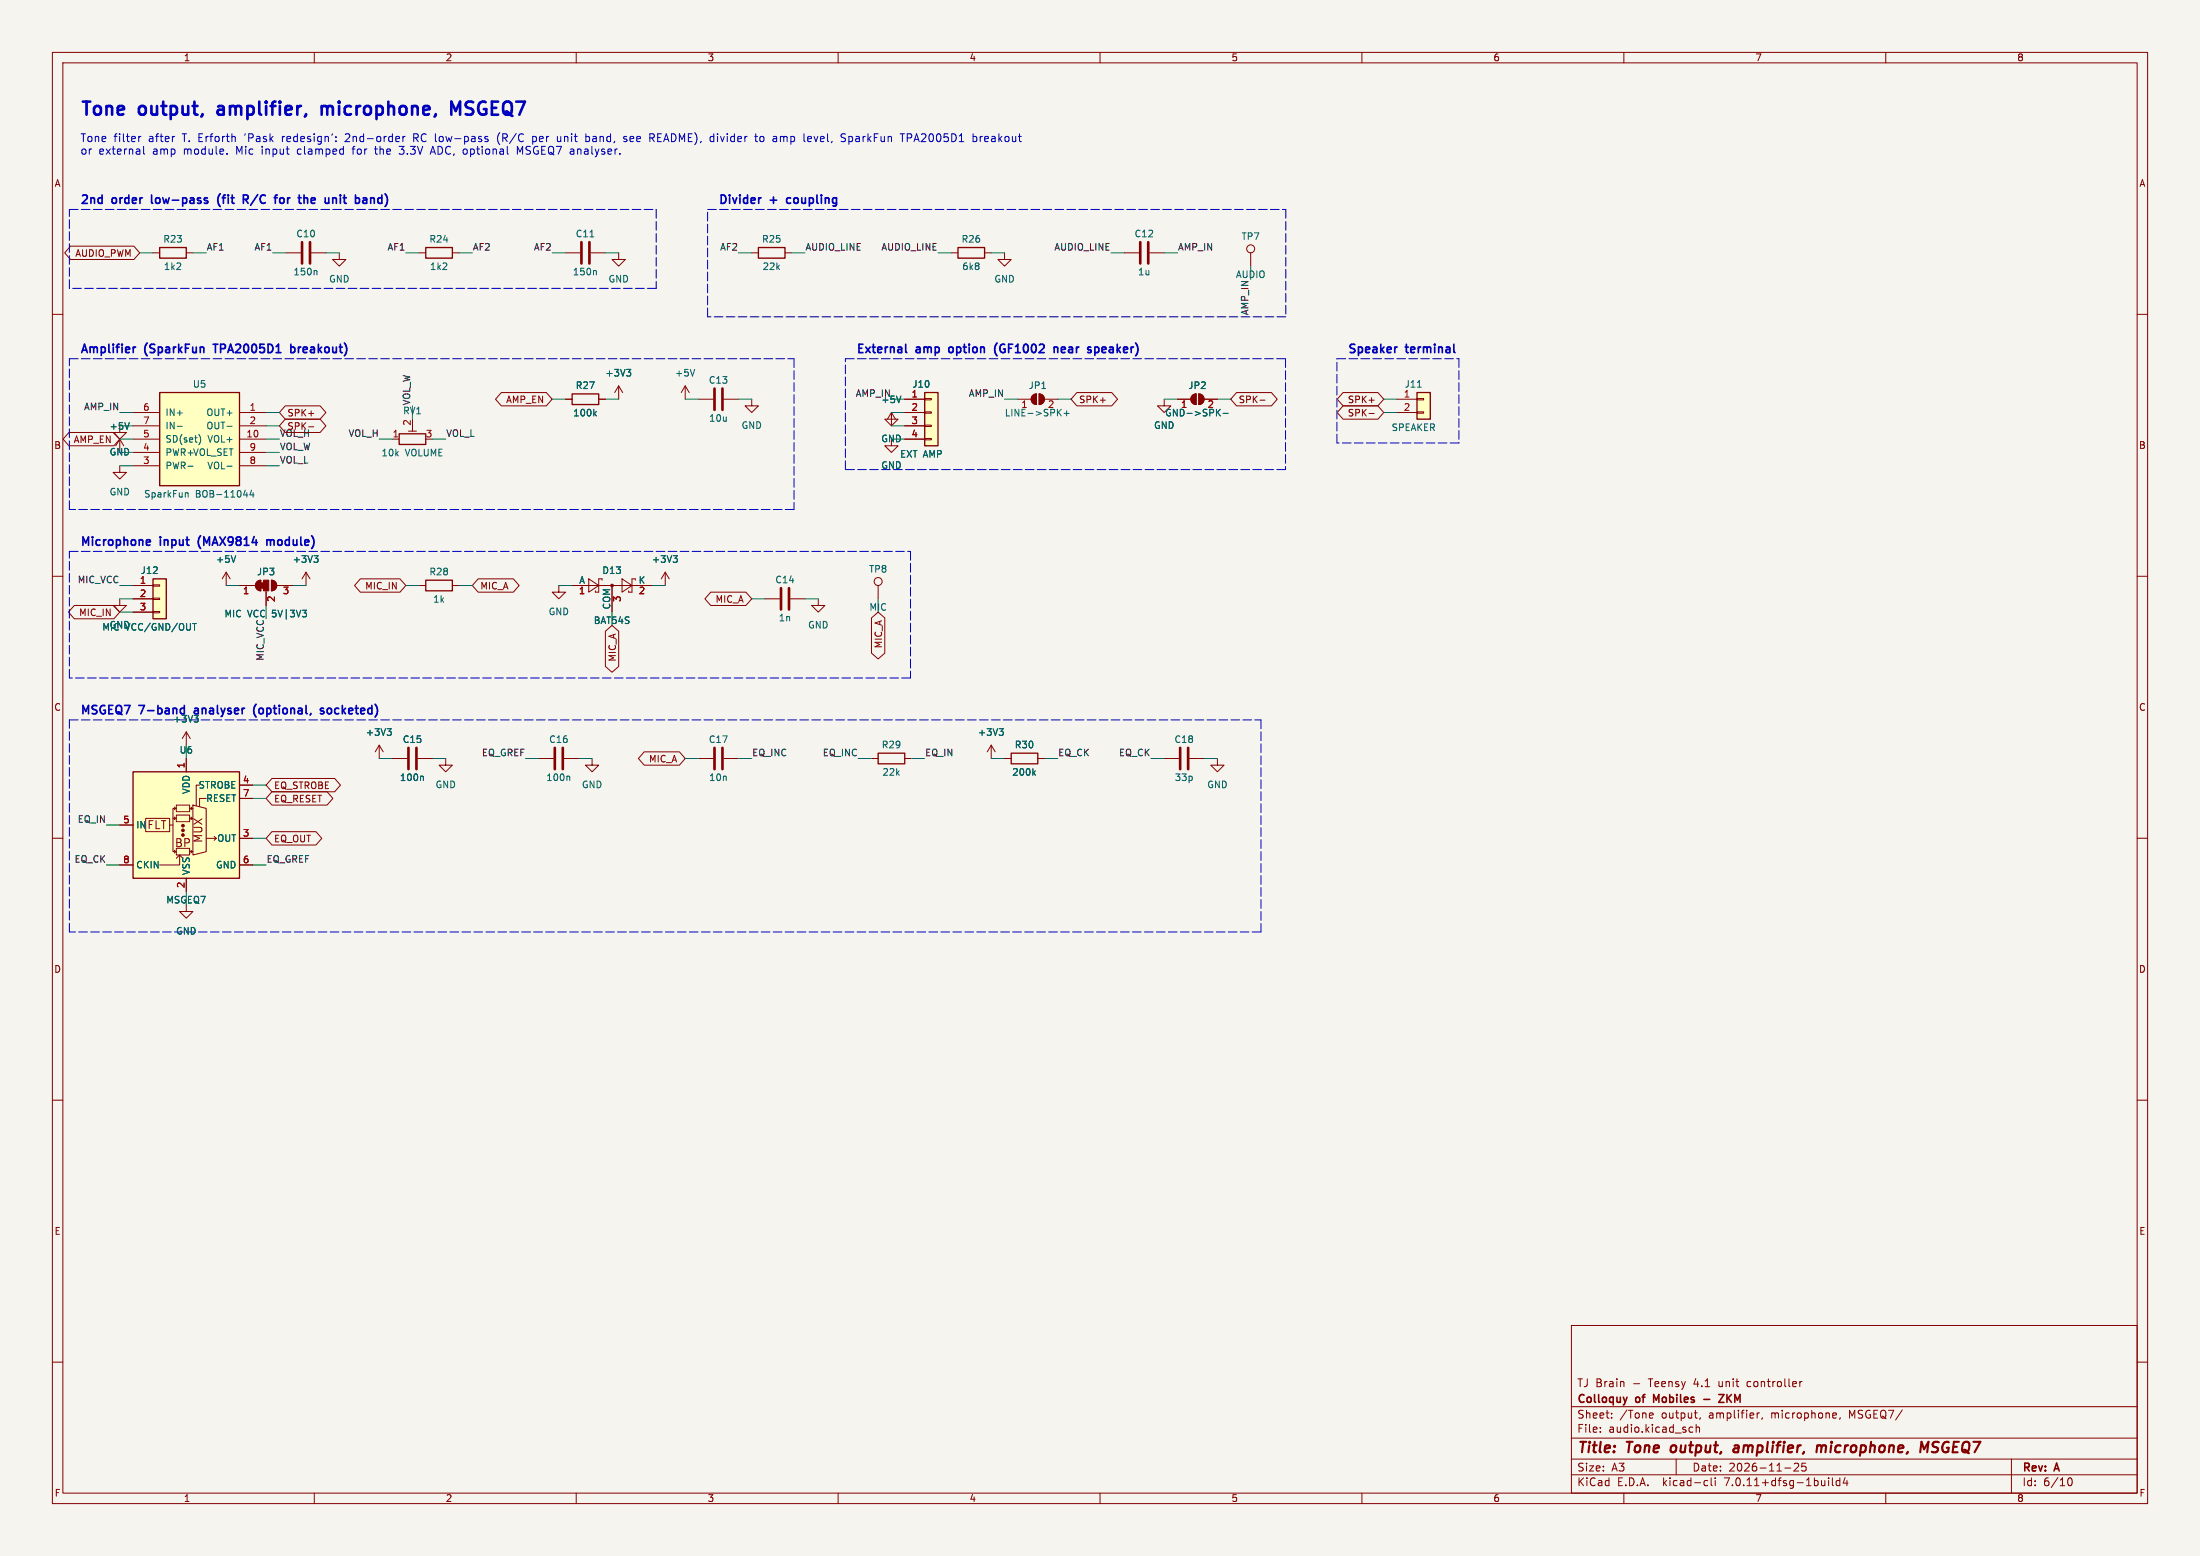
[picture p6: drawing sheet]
<svg xmlns="http://www.w3.org/2000/svg" width="420mm" height="297mm" viewBox="0 0 420 297" stroke-linecap="round" stroke-linejoin="round" font-family="sans-serif">
<path d="M0 0h420v297h-420z" fill="#f5f4ef" stroke="#f5f4ef" stroke-width=".19"/>
<g fill="none" stroke="#840000" stroke-width=".19">
<path d="M10 10h400v277h-400zM12 12h396v273h-396zM60 10v2M110 10v2M160 10v2M210 10v2M260 10v2M310 10v2M360 10v2M10 60h2M13.5 47h12.1l1.1 1.3-1.1 1.2h-12.1l-1.2-1.2zM29.2 48.3h1.3"/>
<path d="M35.6 48.3h1.2M54.6 48.3h2.8M59.4 48.3h2.8M64.8 48.3v1.2h1.2l-1.2 1.3-1.3-1.3h1.3M80 48.3h1.3M86.4 48.3h1.2M107.9 48.3h2.8M112.8 48.3h2.8M118.1 48.3v1.2h1.3l-1.3 1.3-1.3-1.3h1.3M143.5 48.3h1.3M149.9 48.3h1.2M181.6 48.3h1.3"/>
<path d="M188 48.3h1.2M191.8 48.3v1.2h1.2l-1.2 1.3-1.3-1.3h1.3M214.6 48.3h2.8M219.5 48.3h2.7M238.8 48.3v2.5M408 60h2M25.4 78.7h5.1M45.7 78.7h5.1M54.5 77.5h6.6l1.1 1.2-1.1 1.3h-6.6l-1.2-1.3zM95.7 74.9h8.6l1.1 1.3-1.1 1.3h-8.6l-1.1-1.3zM107.9 76.2h1.3M114.3 76.2h1.3"/>
<path d="M118.1 73.7l-.8 1.2M118.1 73.7v2.5M118.1 73.7l.8 1.2M130.8 73.7l-.8 1.2M130.8 73.7v2.5M130.8 73.7l.8 1.2M133.3 76.2h2.8M138.2 76.2h2.8M143.5 76.2v1.3h1.3l-1.3 1.2-1.3-1.2h1.3M170.2 78.7v1.3h1.2l-1.2 1.3-1.3-1.3h1.3M170.2 78.7l-.8 1.3M170.2 78.7v2.6"/>
<path d="M170.2 78.7l.7 1.3M172.7 78.7h3.8M172.7 76.2h3.8M176.5 78.6h1.3v.3h-1.3zM176.5 76.1h1.3v.2h-1.3zM194.3 76.2h2.5M197.2 75.5l.7-.3v2a1.02 1.02 0 0 1-1-.6 1.02 1.02 0 0 1 .3-1.1zM198.4 75.2a1.02 1.02 0 0 1 1 1 1.02 1.02 0 0 1-1 1zM199.4 76.2h2.5M205.6 74.9h6.6l1.1 1.3-1.1 1.3h-6.6l-1.1-1.3zM222.2 76.2v1.3h1.3l-1.3 1.2-1.2-1.2h1.2M224.8 76.2h2.5"/>
<path d="M227.7 75.5l.6-.3v2a1.02 1.02 0 0 1-.9-.6 1.02 1.02 0 0 1 .3-1.1zM228.9 75.2a1.02 1.02 0 0 1 1 1 1.02 1.02 0 0 1-1 1zM229.9 76.2h2.5M236.1 74.9h6.6l1.1 1.3-1.1 1.3h-6.6l-1.2-1.3zM240.5 76.4h1M256.4 74.9h6.6l1.2 1.3-1.2 1.3h-6.6l-1.1-1.3zM256.4 77.5h6.6l1.2 1.2-1.2 1.3h-6.6l-1.1-1.3zM261.4 76.4h.9M261.4 78.9h.9M266.7 78.7h3.8M266.7 76.2h3.8M270.5 78.6h1.3v.3h-1.3z"/>
<path d="M270.5 76.1h1.3v.2h-1.3zM13.2 82.5h8.5l1.2 1.3-1.2 1.3h-8.5l-1.2-1.3zM22.9 88.9v1.3h1.2l-1.2 1.2-1.3-1.2h1.3M22.9 81.3v1.3h1.2l-1.2 1.2-1.3-1.2h1.3M22.9 83.8l-.8 1.3M22.9 83.8v2.6M22.9 83.8l.7 1.3M25.4 83.8h5.1M25.4 81.3h5.1M25.4 88.9h5.1M25.4 86.4h5.1M45.7 83.8h5.1"/>
<path d="M45.7 81.3h5.1M45.7 88.9h5.1M45.7 86.4h5.1M54.5 80h6.6l1.1 1.3-1.1 1.3h-6.6l-1.2-1.3zM58.9 81.5h1M74.9 83.8h1.3M78 82.3h1.5M78.7 81.3v1M170.2 83.8v1.3h1.2l-1.2 1.3-1.3-1.3h1.3M172.7 83.8h3.8M172.7 81.3h3.8M176.5 83.7h1.3v.2h-1.3z"/>
<path d="M176.5 81.2h1.3v.2h-1.3zM10 110h2M14.2 115.6h7.5l1.2 1.2-1.2 1.3h-7.5l-1.1-1.3zM22.9 114.3v1.3h1.2l-1.2 1.2-1.3-1.2h1.3M25.4 111.8h3.8M25.4 114.3h3.8M25.4 116.8h3.8M29.2 116.7h1.3v.3h-1.3zM29.2 114.2h1.3v.2h-1.3zM29.2 111.6h1.3v.3h-1.3zM43.2 109.2l-.8 1.3M43.2 109.2v2.6"/>
<path d="M43.2 109.2l.7 1.3M45.7 111.8h3.1M49.1 111l.7-.3v2.1a1.02 1.02 0 0 1-1-.7 1.02 1.02 0 0 1 .3-1.1zM50.8 112.8v2.8M51.8 110.7a1.02 1.02 0 0 1 1 1.1 1.02 1.02 0 0 1-1 1zM52.8 111.8h3.1M58.4 109.2l-.7 1.3M58.4 109.2v2.6M58.4 109.2l.8 1.3M68.8 110.5h7.6l1.1 1.3-1.1 1.2h-7.6l-1.1-1.2zM80 111.8h1.3M86.4 111.8h1.2"/>
<path d="M91.3 110.5h6.7l1.1 1.3-1.1 1.2h-6.7l-1.1-1.2zM106.7 111.8v1.2h1.2l-1.2 1.3-1.3-1.3h1.3M109.2 111.8h15.3M112.4 110.5l1.9 1.3-1.9 1.2zM114.9 110.7v-.2h-.6v2.5h-.6v-.2M116.8 111.8v5M118.7 110.5l1.9 1.3-1.9 1.2zM121.3 110.7v-.2h-.7v2.5h-.6v-.2M127 109.2l-.8 1.3M127 109.2v2.6M127 109.2l.8 1.3M135.7 113h6.7l1.1 1.3-1.1 1.3h-6.7l-1.1-1.3z"/>
<path d="M146 114.3h2.8M150.9 114.3h2.8M156.2 114.3v1.3h1.3l-1.3 1.2-1.3-1.2h1.3M166.4 118l1.2-1.2 1.3 1.2v6.7l-1.3 1.1-1.2-1.1zM167.6 111.8v2.5M408 110h2M35.6 139.7v2.5M35.6 139.7l-.8 1.3M35.6 139.7l.7 1.3M115.6 120.5l1.2-1.1 1.3 1.1v6.7l-1.3 1.1-1.2-1.1zM10 160h2M22.9 157.5h2.5"/>
<path d="M27.8 156.2h4.6v2.6h-4.6zM32.4 157.5h.6M33 156.2h.7M33.3 156l.2 .2-.2 .3M33.3 154.1l.2 .2-.2 .3M33.7 155.6h2.5v1.2h-2.5zM33.7 153.7h2.5v1.2h-2.5zM33.7 154.3h-.7v8.3h.7M35.6 144.8v2.5M36.2 156.2h.6M36.2 154.3h.6M36.4 156l.3 .2-.3 .3"/>
<path d="M36.4 154.1l.3 .2-.3 .3M36.8 153.7l2.6 .6v8.3l-2.6 .6zM38.1 149.9h-.6v3.9M39.4 152.4h-1.3v1.5M45.7 149.9h2.6M45.7 152.4h2.6M51.9 148.6h12l1.1 1.3-1.1 1.2h-12l-1.1-1.2zM51.9 151.1h10.5l1.1 1.3-1.1 1.3h-10.5l-1.1-1.3zM51.9 158.7h8.4l1.1 1.3-1.1 1.3h-8.4l-1.1-1.3zM72.4 142.2l-.8 1.3M72.4 142.2v2.6M72.4 142.2l.8 1.3"/>
<path d="M74.9 144.8h2.8M79.8 144.8h2.7M85.1 144.8v1.3h1.3l-1.3 1.2-1.3-1.2h1.3M102.9 144.8h2.8M107.7 144.8h2.8M113 144.8v1.3h1.3l-1.3 1.2-1.2-1.2h1.2M123 143.5h6.7l1.1 1.3-1.1 1.3h-6.7l-1.1-1.3zM133.3 144.8h2.8M138.2 144.8h2.8M166.4 144.8h1.2M172.7 144.8h1.3M189.2 142.2l-.7 1.3"/>
<path d="M189.2 142.2v2.6M189.2 142.2l.8 1.3M191.8 144.8h1.2M198.1 144.8h1.3M222.2 144.8h2.8M227.1 144.8h2.8M232.4 144.8v1.3h1.3l-1.3 1.2-1.3-1.2h1.3M408 160h2M22.9 165.1h2.5M33.3 162.3l.2 .3-.2 .2M33.7 161.9h2.5v1.3h-2.5zM33.7 163.8l.6-.6 .6 .6"/>
<path d="M34.3 163.2v1.9h-3.8M35.6 172.7v1.3h1.2l-1.2 1.3-1.3-1.3h1.3M35.6 167.6v2.6M36.2 162.6h.6M36.4 162.3l.3 .3-.3 .2M39.4 160h1.9M45.7 160h2.6M45.7 165.1h2.6M10 210h2M408 210h2M10 260h2M300 253h108v32h-108z"/>
<path d="M408 260h2M300 278.5h108M300 274.5h108M300 268.5h108M305.5 273.2v.2M305.5 272.5v.1M307.7 270.5v.2M307.7 269.8v.1M315.1 269.7l.4 .1 .1 .2-.7 .2M315.5 270.6l-.4 .1M320 278.5v3M322.6 273.3h.6"/>
<path d="M322.6 272.5h.6M323.8 272.5l.2-.1 .4 .1v.9M323.8 271.9v1.5M324.6 270.6l-.2 .3M335.4 269.7v1M335.9 269.7l-.3 .1-.2 .2M336.4 270.6l-.1 .3M343.3 279.4v.5l-.9 .9h1M343.6 263.7v1M344 279.3l-.1 .7 .3-.1h.5l.1 .6-.3 .3-.6-.2M344 263.7l-.3 .1-.1 .2M350.4 269.7l.2 .3-.7 .2"/>
<path d="M350.5 270.6l-.1 .1M351.3 270.6l-.1 .3M384 278.5v6.5M60 285v2M110 285v2M160 285v2M210 285v2M260 285v2M300 281.5h108M310 285v2M325.6 282.6l.4 .1M326 283.5l-.4 .1"/>
<path d="M326.7 282.1v1.3l.2 .2M327.4 282.1v.1M327.4 282.6v1M340.7 280.2h1.2M349.1 282.1v.1M349.1 282.6v1M349.8 282.1v1.3l.2 .2M351.2 282.7l-.4-.1-.3 .3 .2 .6h.5M351.2 282.1v1.5M352.2 282l-.3 1.1h.9M352.6 282.6v1M360 285v2"/>
<path d="M394.7 282.7l.2-.5 .2-.1a.8 .8 0 0 1 .5 .7 .8 .8 0 0 1-.5 .8l-.2-.2-.2-.4"/>
<circle cx="238.8" cy="47.5" r=".76"/>
<circle cx="167.6" cy="111" r=".76"/>
</g>
<path d="M319.1 276.1l-.2 .7 .3 .4M331.1 276h.8M331.9 276.3l-.7 .1a.4 .4 0 0 0-.3 .4 .4 .4 0 0 0 .2 .4l.7-.1M346.9 276.1a.49 .49 0 0 1 .9 .1M346.9 275.9l-.1 1.3M347.8 276.2l-.2 1M348.5 276a.51 .51 0 0 0-.7 .2M366.8 275.2l.5 1.4 .9-1.4-.3 2M368.8 277.1l.7 .1M369.1 275.4a.44 .44 0 0 0 0 .7" fill="none" stroke="#840000" stroke-width=".4"/>
<path d="M316.2 267.3l-.5-1.1v1.5M325.3 267.1h1.1M328.1 266.2h1l-1 1.5h1" fill="none" stroke="#840000" stroke-width=".3"/>
<g fill="none" stroke="#006464" stroke-width=".19">
<path d="M60.3 51.6l.2 .2v.7M112.6 45.2h.8M113.7 51.6l.1 .2v.7M113.5 78.9l.3 .5M113.8 78.5l-.4 .5M119.6 70.5h.8l-.4 .5M120.2 71l.2 .2v.3l-.2 .3M132.6 70.5l-.4 1.3M172 75.6l-.4 1.3M202.1 78.7l.5 .7M202.6 78.1l-.7 .8M203.1 78.9h1"/>
<path d="M203.6 78.4v1M232.4 78.7l.6 .7M233 78.1l-.8 .8M233.5 78.9h1M270.6 73.9h.7M24.7 80.7l-.4 1.2M33.8 81.4h1M35.6 94l.3 .2v.7M35.9 89h1M37.9 82.9a1.46 1.46 0 0 1 0 2M43.3 81.4h1M43.3 89h1"/>
<path d="M46.5 94.5h.8M47.1 94v.9M48 93.6l-.3 .9h.8M48.3 94v.9M36.8 119h.7M37.1 119v1.3M45 106.1l-.4 1.2M57.7 116.5h.8l-.4 .5M58.3 117l.2 .2v.3l-.2 .2M59.9 106.1h.8l-.4 .5M60.5 106.6l.2 .2v.3l-.2 .2M128.5 106.1h.8l-.4 .5"/>
<path d="M129.1 106.6l.2 .2v.3l-.2 .2M37.1 136.5h.8M37.8 137.7l-.2 .1M73.9 139.1h.8l-.4 .5M74.4 139.6l.3 .2v.3l-.3 .3M190.7 139.1h.8l-.4 .5M191.3 139.6l.2 .2v.3l-.2 .3M80.6 148.1l.2 .2v.7M108.6 148.1l.2 .2v.7M197.3 147.5l.4 .5M197.7 147.1l-.5 .5"/>
</g>
<g fill="#ffffc2" stroke="#ffffc2" stroke-width=".19">
<path d="M25.4 147.3h20.3v20.3h-20.3z"/>
<path d="M30.5 74.9h15.2v17.8h-15.2z"/>
<path d="M270.5 74.9h2.5v5.1h-2.5z"/>
<path d="M29.2 110.5h2.5v7.6h-2.5z"/>
<path d="M176.5 74.9h2.6v10.2h-2.6z"/>
</g>
<g fill="#840000" stroke="#840000" stroke-width=".19">
<path d="M49.8 111.3h.5v1h-.5z"/>
<path d="M49.1 111l.7-.3v2.1a1.02 1.02 0 0 1-1-.7 1.02 1.02 0 0 1 .3-1.1z"/>
<path d="M50.3 110.7h1v2.1h-1z"/>
<path d="M51.8 110.7a1.02 1.02 0 0 1 1 1.1 1.02 1.02 0 0 1-1 1z"/>
<path d="M197.2 75.5l.7-.3v2a1.02 1.02 0 0 1-1-.6 1.02 1.02 0 0 1 .3-1.1z"/>
<path d="M198.4 75.2a1.02 1.02 0 0 1 1 1 1.02 1.02 0 0 1-1 1z"/>
<path d="M227.7 75.5l.6-.3v2a1.02 1.02 0 0 1-.9-.6 1.02 1.02 0 0 1 .3-1.1z"/>
<path d="M228.9 75.2a1.02 1.02 0 0 1 1 1 1.02 1.02 0 0 1-1 1z"/>
<circle cx="34.9" cy="159.4" r=".25"/>
<circle cx="34.9" cy="158.5" r=".25"/>
<circle cx="34.9" cy="157.6" r=".25"/>
<circle cx="116.8" cy="111.8" r=".25"/>
</g>
<g fill="none" stroke="#840000" stroke-width=".25">
<path d="M30.5 47.2h5.1v2.1h-5.1zM81.3 47.2h5.1v2.1h-5.1zM144.8 47.2h5.1v2.1h-5.1zM182.9 47.2h5.1v2.1h-5.1zM30.5 74.9h15.2v17.8h-15.2zM109.2 75.2h5.1v2h-5.1zM176.5 74.9h2.6v10.2h-2.6zM270.5 74.9h2.5v5.1h-2.5zM76.2 82.8h5.1v2h-5.1zM29.2 110.5h2.5v7.6h-2.5zM81.3 110.7h5.1v2.1h-5.1zM25.4 147.3h20.3v20.3h-20.3z"/>
<path d="M167.6 143.8h5.1v2h-5.1zM193 143.8h5.1v2h-5.1z"/>
</g>
<g fill="none" stroke="#840000" stroke-width=".51">
<path d="M57.7 46.2v4.1M59.2 46.2v4.1M111 46.2v4.1M112.5 46.2v4.1M217.7 46.2v4.1M219.2 46.2v4.1M136.4 74.2v4M137.9 74.2v4M149.1 112.3v4M150.6 112.3v4M78 142.7v4.1M79.5 142.7v4.1"/>
<path d="M105.9 142.7v4.1M107.4 142.7v4.1M136.4 142.7v4.1M137.9 142.7v4.1M225.3 142.7v4.1M226.8 142.7v4.1"/>
</g>
<g fill="none" stroke="#0000c2" stroke-width=".19">
<path d="M26.5 26v1M26.9 26l-.3 .1-.1 .2M27.4 27.9v1.3l.2 .2M33.2 26h.1M43.3 29.3v.1M64.1 26.9v.1M64.1 26.1v.2M66 25.6l-.1 .1M66.7 26.2l-.9 .8h1M67.2 28.4h.6M71.5 28.4h.6M71.7 27.9v1.3l.2 .2"/>
<path d="M76.2 27.9h.9l-.5 .6h.2M76.2 29.3l.6 .1M76.9 26v1M77.3 26l-.2 .1-.2 .2M79 26.3h.6M79.6 25.5h-.6v1.5M82.1 29.4l.5-1.5 .5 1.5M82.3 29h.7M92.8 26l.3 .1M92.8 26.5l.3 .1 .1 .2-.2 .2h-.3M95.4 25.3a1.74 1.74 0 0 0-.1 2.2M99.8 27.9l-.5 1.1-.5-1.1v1.5"/>
<path d="M101.7 26.1l.4-.1 .3 .3M101.7 26v1.5M102.4 26.8l-.3 .2h-.4M107.1 26.9l-.5 .1M107.1 26v1M111.8 26.1l.5-.1 .3 .3-.2 .7h-.6M119.1 26.1h.5M119.1 26.5l.5 .1 .1 .2-.1 .2h-.4M124.4 26.3l.5 .7M124.8 25.7v.5M137 25.5v.2M137 26v1"/>
<path d="M144.1 26h.5M144.5 27h.1M145.8 26.3l-.2-.3-.4 .1-.1 .2 .1 .7h.4l.2-.2M149 26v1M149.4 26l-.4 .2M154.7 26l.2 .4-.7 .1M154.8 27h-.1M155.4 26l.4 1M162.1 26.1l.4-.1 .2 .2M162.1 26v1.5M162.7 26.9l-.2 .1h-.4M173.2 26.3h.7l.2-.3-.1-.3-.2-.2h-.6v1.5"/>
<path d="M187.1 26v1M187.6 26l-.3 .1-.2 .2M188.2 26l-.2 .3v.5l.2 .2M188.7 26.4l-.7 .1"/>
</g>
<g fill="none" stroke="#0000c2" stroke-width=".32">
<path d="M28.9 37.2l.1 1.5M42 37a1.83 1.83 0 0 0 0 2.4M46.5 37.2h.6l.3 .3-.2 .5-.7 .1M46.8 38.1l.6 .7M53.5 37.8h.4l.3 .3v.4l-.3 .3-.4-.1-.1-.2v-.4zM59.6 37.8l-.2 .2v.6l.2 .2M60.2 38.1l-.8 .2M65 37.2v.2M65 37.8v1M70.8 37.9l.2-.1h.4v1M150.2 37.9v.8M25.9 66.2l-.3 .1"/>
<path d="M40.7 65.7h.9M55.5 66.3l.5-.1 .2 .2M55.5 65.7v1.6M56.2 67.2l-.2 .1-.5-.1M172.9 65.7v1.4l.2 .2M181.2 66.4v.8M190.3 65.5a1.83 1.83 0 0 0 0 2.4M201.2 66.4l.3-.2 .4 .1v1M201.2 66.2v1.1M209 66.3h.6M209 67.2h.6M209 66.2v1.6"/>
<path d="M266.6 66.2h.1M28.5 103l.2 .4-.8 .2M28.6 104l-.1 .1M51 103v1.1M51 103.2l.4-.2 .2 .2M51.6 103.2v.9M51.7 103.1l-.1 .1M34.6 136.2h.1M34.6 135.3h.6M35.2 134.6v1.6M35.2 136.2h-.2M37.2 135.7v.5"/>
<path d="M48.9 134.4a1.83 1.83 0 0 0 0 2.5M61.8 135.3l-.4-.1-.2 .2v.2l.6 .2v.4h-.6M62.5 135.3v.8"/>
</g>
<path d="M41.6 21.1l-.1 .2 .1 .5M61.4 20.2v1.7M61.4 20.5a.62 .62 0 0 1 1.1 .1M62.5 20.6v1.3M62.6 20.4l-.1 .2M86.2 21.9v-2.5l.8 1.8 .8-1.8v2.5" fill="none" stroke="#0000c2" stroke-width=".5"/>
<g fill="none" stroke="#0000c2" stroke-width=".19" stroke-dasharray="1.7 .6">
<path d="M13.2 40h112.1M125.3 40v15M135.1 40h110.4M245.5 40v20.5M13.2 55v-15M125.3 55h-112.1M13.2 68.5h138.4M135.1 60.5v-20.5M151.6 68.5v28.8M161.4 68.5h84M245.4 68.5v21.1M245.5 60.5h-110.4"/>
<path d="M255.2 68.5h23.3M278.5 68.5v16.1M13.2 97.3v-28.8M151.6 97.3h-138.4M161.4 89.6v-21.1M245.4 89.6h-84M255.2 84.6v-16.1M278.5 84.6h-23.3M13.2 105.3h160.6M173.8 105.3v24.1M13.2 129.4v-24.1M13.2 137.4h227.5"/>
<path d="M173.8 129.4h-160.6M240.7 137.4v40.5M13.2 177.9v-40.5M240.7 177.9h-227.5"/>
</g>
<g fill="none" stroke="#009600" stroke-width=".19">
<path d="M26.7 48.3h2.5M36.8 48.3h2.6M52.1 48.3h2.5M62.2 48.3h2.6M77.5 48.3h2.5M87.6 48.3h2.6M105.4 48.3h2.5M115.6 48.3h2.5M141 48.3h2.5M151.1 48.3h2.6M179.1 48.3h2.5M189.2 48.3h2.6"/>
<path d="M212.1 48.3h2.5M222.2 48.3h2.6M238.8 50.8v2.5M22.9 78.7h2.5M50.8 78.7h2.5M78.7 77.5v2.5M105.4 76.2h2.5M115.6 76.2h2.5M130.8 76.2h2.5M141 76.2h2.5M170.2 76.2h2.5M170.2 78.7h2.5"/>
<path d="M191.8 76.2h2.5M201.9 76.2h2.6M222.2 76.2h2.6M232.4 76.2h2.5M264.2 76.2h2.5M264.2 78.7h2.5M22.9 81.3h2.5M22.9 83.8h2.5M22.9 88.9h2.5M22.9 86.4h2.5M50.8 81.3h2.5M50.8 83.8h2.5"/>
<path d="M50.8 88.9h2.5M50.8 86.4h2.5M72.4 83.8h2.5M82.5 83.8h2.6M170.2 81.3h2.5M170.2 83.8h2.5M22.9 114.3h2.5M22.9 111.8h2.5M22.9 116.8h2.5M43.2 111.8h2.5M50.8 115.6v2.5M55.9 111.8h2.5"/>
<path d="M77.5 111.8h2.5M87.6 111.8h2.6M106.7 111.8h2.5M116.8 116.8v2.6M124.5 111.8h2.5M143.5 114.3h2.5M153.7 114.3h2.5M167.6 114.3v2.5M20.3 157.5h2.6M35.6 142.2v2.6M48.3 149.9h2.5M48.3 152.4h2.5"/>
<path d="M72.4 144.8h2.5M82.5 144.8h2.6M100.3 144.8h2.6M110.5 144.8h2.5M130.8 144.8h2.5M141 144.8h2.5M163.8 144.8h2.6M174 144.8h2.5M189.2 144.8h2.6M199.4 144.8h2.5M219.7 144.8h2.5M229.9 144.8h2.5"/>
<path d="M20.3 165.1h2.6M35.6 170.2v2.5M48.3 165.1h2.5M48.3 160h2.5"/>
</g>
<g font-size="3.5" fill="#0000c2">
<text x="15.2" y="22.2">Tone</text>
<text x="26.7" y="22.2">output,</text>
<text x="42.7" y="22.2">amplifier,</text>
<text x="63.5" y="22.2">microphone,</text>
<text x="89.2" y="22.2">MSGEQ7</text>
</g>
<g font-size="2.8" fill="#840000">
<text x="301" y="277.9">Title:</text>
<text x="310.6" y="277.9">Tone</text>
<text x="319.8" y="277.9">output,</text>
<text x="332.6" y="277.9">amplifier,</text>
<text x="349.2" y="277.9">microphone,</text>
<text x="369.8" y="277.9">MSGEQ7</text>
</g>
<g font-size="2.2" fill="#0000c2">
<text x="15.2" y="39">2nd</text>
<text x="21.5" y="39">order</text>
<text x="29.6" y="39">low-pass</text>
<text x="42.9" y="39">(fit</text>
<text x="48.4" y="39">R/C</text>
<text x="55.2" y="39">for</text>
<text x="60.4" y="39">the</text>
<text x="66" y="39">unit</text>
<text x="72.4" y="39">band)</text>
<text x="137.1" y="39">Divider</text>
<text x="147.1" y="39">+</text>
<text x="150.9" y="39">coupling</text>
<text x="15.2" y="67.5">Amplifier</text>
<text x="27.7" y="67.5">(SparkFun</text>
<text x="41.6" y="67.5">TPA2005D1</text>
<text x="56.9" y="67.5">breakout)</text>
<text x="163.4" y="67.5">External</text>
<text x="175" y="67.5">amp</text>
<text x="181.9" y="67.5">option</text>
<text x="191.2" y="67.5">(GF1002</text>
<text x="203.2" y="67.5">near</text>
<text x="210.3" y="67.5">speaker)</text>
<text x="257.2" y="67.5">Speaker</text>
<text x="268.5" y="67.5">terminal</text>
<text x="15.2" y="104.3">Microphone</text>
<text x="30.7" y="104.3">input</text>
<text x="38.5" y="104.3">(MAX9814</text>
<text x="52.3" y="104.3">module)</text>
<text x="15.2" y="136.5">MSGEQ7</text>
<text x="26.7" y="136.5">7-band</text>
<text x="49.8" y="136.5">(optional,</text>
<text x="63.2" y="136.5">socketed)</text>
</g>
<text font-size="2.2" fill="#006464" x="37.9" y="136.5">analyser</text>
<g font-size="2.1" fill="#0000c2">
<text x="15.2" y="27.2">Tone</text>
<text x="15.2" y="29.6">or</text>
<text x="18.8" y="29.6">external</text>
<text x="21.7" y="27.2">filter</text>
<text x="28.4" y="27.2">after</text>
<text x="29.2" y="29.6">amp</text>
<text x="35" y="27.2">T. Erforth</text>
<text x="35.2" y="29.6">module.</text>
<text x="45.4" y="29.6">Mic</text>
<text x="47.1" y="27.2">'Pask</text>
<text x="50.4" y="29.6">input</text>
<text x="54.4" y="27.2">redesign':</text>
<text x="57.3" y="29.6">clamped</text>
<text x="66.6" y="27.2">2nd-order</text>
<text x="68.1" y="29.6">for</text>
<text x="72.5" y="29.6">the</text>
<text x="77.3" y="29.6">3.3V</text>
<text x="79.8" y="27.2">RC low-pass</text>
<text x="83.5" y="29.6">ADC, optional</text>
<text x="96.1" y="27.2">(R/C</text>
<text x="100.2" y="29.6">MSGEQ7 analyser.</text>
<text x="103" y="27.2">per</text>
<text x="107.8" y="27.2">unit</text>
<text x="113.4" y="27.2">band,</text>
<text x="120.9" y="27.2">see</text>
<text x="126" y="27.2">README),</text>
<text x="137.7" y="27.2">divider</text>
<text x="146.5" y="27.2">to</text>
<text x="150" y="27.2">amp</text>
<text x="156" y="27.2">level,</text>
<text x="163.3" y="27.2">SparkFun</text>
<text x="174.9" y="27.2">TPA2005D1</text>
<text x="188.8" y="27.2">breakout</text>
</g>
<g font-size="2.1" fill="#840000">
<text x="28" y="158.5">FLT</text>
<text x="33.3" y="162">BP</text>
<text x="38.9" y="161" transform="rotate(-90 38.9 161)">MUX</text>
<text x="301" y="268.2">Colloquy</text>
<text x="301" y="265">TJ Brain</text>
<text x="311.7" y="265">-</text>
<text x="312.4" y="268.2">of</text>
<text x="314.9" y="265">Teensy</text>
<text x="316.3" y="268.2">Mobiles</text>
<text x="323.6" y="265">4.1</text>
<text x="328.5" y="265">unit</text>
<text x="330.1" y="268.2">ZKM</text>
<text x="334.1" y="265">controller</text>
<text x="301" y="273.7">File:</text>
<text x="301" y="271">Sheet:</text>
<text x="307.1" y="273.7">audio.kicad_sch</text>
<text x="309.2" y="271">/Tone</text>
<text x="317.2" y="271">output,</text>
<text x="326.4" y="271">amplifier,</text>
<text x="338.4" y="271">microphone,</text>
<text x="353.4" y="271">MSGEQ7/</text>
<text x="301" y="281.1">Size:</text>
<text x="307.6" y="281.1">A3</text>
<text x="323" y="281.1">Date:</text>
<text x="330" y="281.1">2026-11-25</text>
<text x="386" y="281.3">Rev:</text>
<text x="392.4" y="281.3">A</text>
<text x="301" y="283.9">KiCad</text>
<text x="308.7" y="283.9">E.D.A.</text>
<text x="317.6" y="283.9">kicad-cli</text>
<text x="329.5" y="283.9">7.0.11+dfsg-1build4</text>
<text x="386" y="283.9">Id:</text>
<text x="390.1" y="283.9">6/10</text>
</g>
<g font-size="1.8" fill="#840000">
<text x="35" y="11.9">1</text>
<text x="85" y="11.9">2</text>
<text x="135" y="11.9">3</text>
<text x="185" y="11.9">4</text>
<text x="235" y="11.9">5</text>
<text x="285" y="11.9">6</text>
<text x="335" y="11.9">7</text>
<text x="385" y="11.9">8</text>
<text x="10.3" y="35.9">A</text>
<text x="408.3" y="35.9">A</text>
<text x="14.3" y="49.2">AUDIO_PWM</text>
<text x="96.5" y="77.2">AMP_EN</text>
<text x="205.9" y="77.2">SPK+</text>
<text x="236.4" y="77.2">SPK-</text>
<text x="257.2" y="77.2">SPK+</text>
<text x="54.8" y="79.7">SPK+</text>
<text x="257.2" y="79.7">SPK-</text>
<text x="10.3" y="85.9">B</text>
<text x="14" y="84.8">AMP_EN</text>
<text x="408.2" y="85.9">B</text>
<text x="69.6" y="112.7">MIC_IN</text>
<text x="91.6" y="112.7">MIC_A</text>
<text x="15" y="117.8">MIC_IN</text>
<text x="136.5" y="115.3">MIC_A</text>
<text x="168.6" y="123.9" transform="rotate(-90 168.6 123.9)">MIC_A</text>
<text x="117.8" y="126.4" transform="rotate(-90 117.8 126.4)">MIC_A</text>
<text x="10.3" y="135.9">C</text>
<text x="408.2" y="135.9">C</text>
<text x="123.8" y="145.7">MIC_A</text>
<text x="52.2" y="150.8">EQ_STROBE</text>
<text x="52.2" y="153.4">EQ_RESET</text>
<text x="52.2" y="161">EQ_OUT</text>
<text x="10.3" y="185.9">D</text>
<text x="408.2" y="185.9">D</text>
<text x="10.3" y="235.9">E</text>
<text x="408.3" y="235.9">E</text>
<text x="10.3" y="285.9">F</text>
<text x="35" y="286.9">1</text>
<text x="85" y="286.9">2</text>
<text x="135" y="286.9">3</text>
<text x="185" y="286.9">4</text>
<text x="235" y="286.9">5</text>
<text x="285" y="286.9">6</text>
<text x="335" y="286.9">7</text>
<text x="385" y="286.9">8</text>
<text x="408.3" y="285.9">F</text>
</g>
<g font-size="1.8" fill="#006464">
<text x="31.1" y="46.5">R23</text>
<text x="56.5" y="45.5">C10</text>
<text x="81.9" y="46.5">R24</text>
<text x="109.8" y="45.5">C11</text>
<text x="145.4" y="46.5">R25</text>
<text x="183.5" y="46.5">R26</text>
<text x="216.5" y="45.5">C12</text>
<text x="236.9" y="46">TP7</text>
<text x="31.2" y="51.7">1k2</text>
<text x="55.9" y="52.8">150n</text>
<text x="82" y="51.7">1k2</text>
<text x="109.3" y="52.8">150n</text>
<text x="145.5" y="51.7">22k</text>
<text x="183.6" y="51.7">6k8</text>
<text x="217.2" y="52.8">1u</text>
<text x="62.7" y="54.1">GND</text>
<text x="116.1" y="54.1">GND</text>
<text x="189.7" y="54.1">GND</text>
<text x="36.7" y="74.2">U5</text>
<text x="109.8" y="74.4">R27</text>
<text x="115.5" y="72.1">+3V3</text>
<text x="128.8" y="72.1">+5V</text>
<text x="135.2" y="73.4">C13</text>
<text x="168.1" y="77.1">+5V</text>
<text x="174.1" y="74.2">J10</text>
<text x="196.3" y="74.4">JP1</text>
<text x="226.8" y="74.4">JP2</text>
<text x="268.1" y="74.2">J11</text>
<text x="20.8" y="82.2">+5V</text>
<text x="31.5" y="79.6">IN+</text>
<text x="31.5" y="82.1">IN-</text>
<text x="39.3" y="79.6">OUT+</text>
<text x="39.3" y="82.1">OUT-</text>
<text x="76.9" y="79.3">RV1</text>
<text x="109.3" y="79.7">100k</text>
<text x="135.3" y="80.7">10u</text>
<text x="141.5" y="82.1">GND</text>
<text x="191.7" y="79.7">LINE-&gt;SPK+</text>
<text x="194.9" y="78.2">1</text>
<text x="200" y="78.2">2</text>
<text x="220.2" y="82.1">GND</text>
<text x="222.3" y="79.7">GND-&gt;SPK-</text>
<text x="265.6" y="82.5">SPEAKER</text>
<text x="20.8" y="87.1">GND</text>
<text x="31.5" y="89.8">PWR-</text>
<text x="31.5" y="87.2">PWR+VOL_SET</text>
<text x="31.5" y="84.7">SD(set)</text>
<text x="39.5" y="84.7">VOL+</text>
<text x="39.5" y="89.8">VOL-</text>
<text x="72.7" y="87.3">10k</text>
<text x="77.4" y="87.3">VOLUME</text>
<text x="168.1" y="84.6">GND</text>
<text x="168.1" y="89.7">GND</text>
<text x="171.7" y="87.6">EXT AMP</text>
<text x="20.8" y="94.8">GND</text>
<text x="27.4" y="95.2">SparkFun</text>
<text x="37.3" y="95.2">BOB-11044</text>
<text x="41.1" y="107.6">+5V</text>
<text x="55.8" y="107.6">+3V3</text>
<text x="124.4" y="107.6">+3V3</text>
<text x="26.8" y="109.8">J12</text>
<text x="49" y="110">JP3</text>
<text x="81.9" y="110">R28</text>
<text x="110.5" y="111.5">A</text>
<text x="114.9" y="109.8">D13</text>
<text x="121.8" y="111.5">K</text>
<text x="147.9" y="111.5">C14</text>
<text x="165.8" y="109.5">TP8</text>
<text x="42.7" y="118">MIC</text>
<text x="47.2" y="118">VCC</text>
<text x="52" y="118">5V|3V3</text>
<text x="82.6" y="115.2">1k</text>
<text x="104.6" y="117.6">GND</text>
<text x="113.3" y="119.3">BAT54S</text>
<text x="116.6" y="116.4" transform="rotate(-90 116.6 116.4)">COM</text>
<text x="148.6" y="118.8">1n</text>
<text x="165.9" y="116.8">MIC</text>
<text x="19.4" y="120.6">MIC</text>
<text x="20.8" y="120.2">GND</text>
<text x="23.9" y="120.6">VCC/GND/OUT</text>
<text x="154.2" y="120.2">GND</text>
<text x="32.9" y="138.1">+3V3</text>
<text x="69.7" y="140.6">+3V3</text>
<text x="76.8" y="142">C15</text>
<text x="104.7" y="142">C16</text>
<text x="135.2" y="142">C17</text>
<text x="168.2" y="143">R29</text>
<text x="186.6" y="140.6">+3V3</text>
<text x="193.6" y="143">R30</text>
<text x="224.1" y="142">C18</text>
<text x="34.2" y="144">U6</text>
<text x="76.2" y="149.3">100n</text>
<text x="104.2" y="149.3">100n</text>
<text x="135.3" y="149.3">10n</text>
<text x="168.4" y="148.3">22k</text>
<text x="193.1" y="148.3">200k</text>
<text x="224.2" y="149.3">33p</text>
<text x="36.4" y="151.7" transform="rotate(-90 36.4 151.7)">VDD</text>
<text x="37.8" y="150.7">STROBE</text>
<text x="39.3" y="153.3">RESET</text>
<text x="83.1" y="150.6">GND</text>
<text x="111" y="150.6">GND</text>
<text x="230.4" y="150.6">GND</text>
<text x="25.9" y="158.3">IN</text>
<text x="41.4" y="160.9">OUT</text>
<text x="25.9" y="166">CKIN</text>
<text x="36.4" y="167.1" transform="rotate(-90 36.4 167.1)">VSS</text>
<text x="41.1" y="166">GND</text>
<text x="31.6" y="172.6">MSGEQ7</text>
<text x="33.5" y="178.6">GND</text>
</g>
<g font-size="1.8" fill="#0f0f0f">
<text x="39.4" y="47.9">AF1</text>
<text x="48.5" y="47.9">AF1</text>
<text x="73.9" y="47.9">AF1</text>
<text x="90.2" y="47.9">AF2</text>
<text x="101.8" y="47.9">AF2</text>
<text x="137.4" y="47.9">AF2</text>
<text x="153.7" y="47.9">AUDIO_LINE</text>
<text x="168.2" y="47.9">AUDIO_LINE</text>
<text x="201.2" y="47.9">AUDIO_LINE</text>
<text x="224.8" y="47.9">AMP_IN</text>
<text x="235.8" y="53.3">AUDIO</text>
<text x="238.4" y="60.3" transform="rotate(-90 238.4 60.3)">AMP_IN</text>
<text x="78.4" y="77.5" transform="rotate(-90 78.4 77.5)">VOL_W</text>
<text x="163.3" y="75.9">AMP_IN</text>
<text x="184.9" y="75.9">AMP_IN</text>
<text x="15.9" y="78.4">AMP_IN</text>
<text x="53.3" y="83.5">VOL_H</text>
<text x="54.8" y="82.2">SPK-</text>
<text x="66.4" y="83.5">VOL_H</text>
<text x="85.1" y="83.5">VOL_L</text>
<text x="53.3" y="86">VOL_W</text>
<text x="53.3" y="88.6">VOL_L</text>
<text x="14.7" y="111.4">MIC_VCC</text>
<text x="50.5" y="126.2" transform="rotate(-90 50.5 126.2)">MIC_VCC</text>
<text x="91.9" y="144.4">EQ_GREF</text>
<text x="143.5" y="144.4">EQ_INC</text>
<text x="157" y="144.4">EQ_INC</text>
<text x="176.5" y="144.4">EQ_IN</text>
<text x="201.9" y="144.4">EQ_CK</text>
<text x="213.5" y="144.4">EQ_CK</text>
<text x="14.7" y="157.1">EQ_IN</text>
<text x="14.1" y="164.8">EQ_CK</text>
<text x="50.8" y="164.8">EQ_GREF</text>
</g>
<g font-size="1.8" fill="#a90000">
<text x="173.9" y="75.9">1</text>
<text x="267.9" y="75.9">1</text>
<text x="27.2" y="83.6">5</text>
<text x="27.2" y="78.5">6</text>
<text x="27.2" y="81">7</text>
<text x="46.9" y="83.6">10</text>
<text x="47.6" y="78.5">1</text>
<text x="47.6" y="81">2</text>
<text x="74.9" y="83.6">1</text>
<text x="78.5" y="81.4" transform="rotate(-90 78.5 81.4)">2</text>
<text x="81.2" y="83.6">3</text>
<text x="173.9" y="78.5">2</text>
<text x="173.9" y="81">3</text>
<text x="173.9" y="83.6">4</text>
<text x="225.4" y="78.2">1</text>
<text x="230.4" y="78.2">2</text>
<text x="267.9" y="78.5">2</text>
<text x="27.2" y="88.6">3</text>
<text x="27.2" y="86.1">4</text>
<text x="47.6" y="88.6">8</text>
<text x="47.6" y="86.1">9</text>
<text x="26.6" y="111.5">1</text>
<text x="46.3" y="113.7">1</text>
<text x="53.9" y="113.7">3</text>
<text x="110.4" y="113.7">1</text>
<text x="121.8" y="113.7">2</text>
<text x="26.6" y="114">2</text>
<text x="26.6" y="116.6">3</text>
<text x="52.8" y="115" transform="rotate(-90 52.8 115)">2</text>
<text x="118.8" y="115" transform="rotate(-90 118.8 115)">3</text>
<text x="35.3" y="146.8" transform="rotate(-90 35.3 146.8)">1</text>
<text x="46.3" y="149.6">4</text>
<text x="46.3" y="152.1">7</text>
<text x="23.4" y="157.2">5</text>
<text x="46.3" y="159.8">3</text>
<text x="23.4" y="164.8">8</text>
<text x="46.3" y="164.8">6</text>
<text x="35.3" y="169.6" transform="rotate(-90 35.3 169.6)">2</text>
</g>
</svg>
